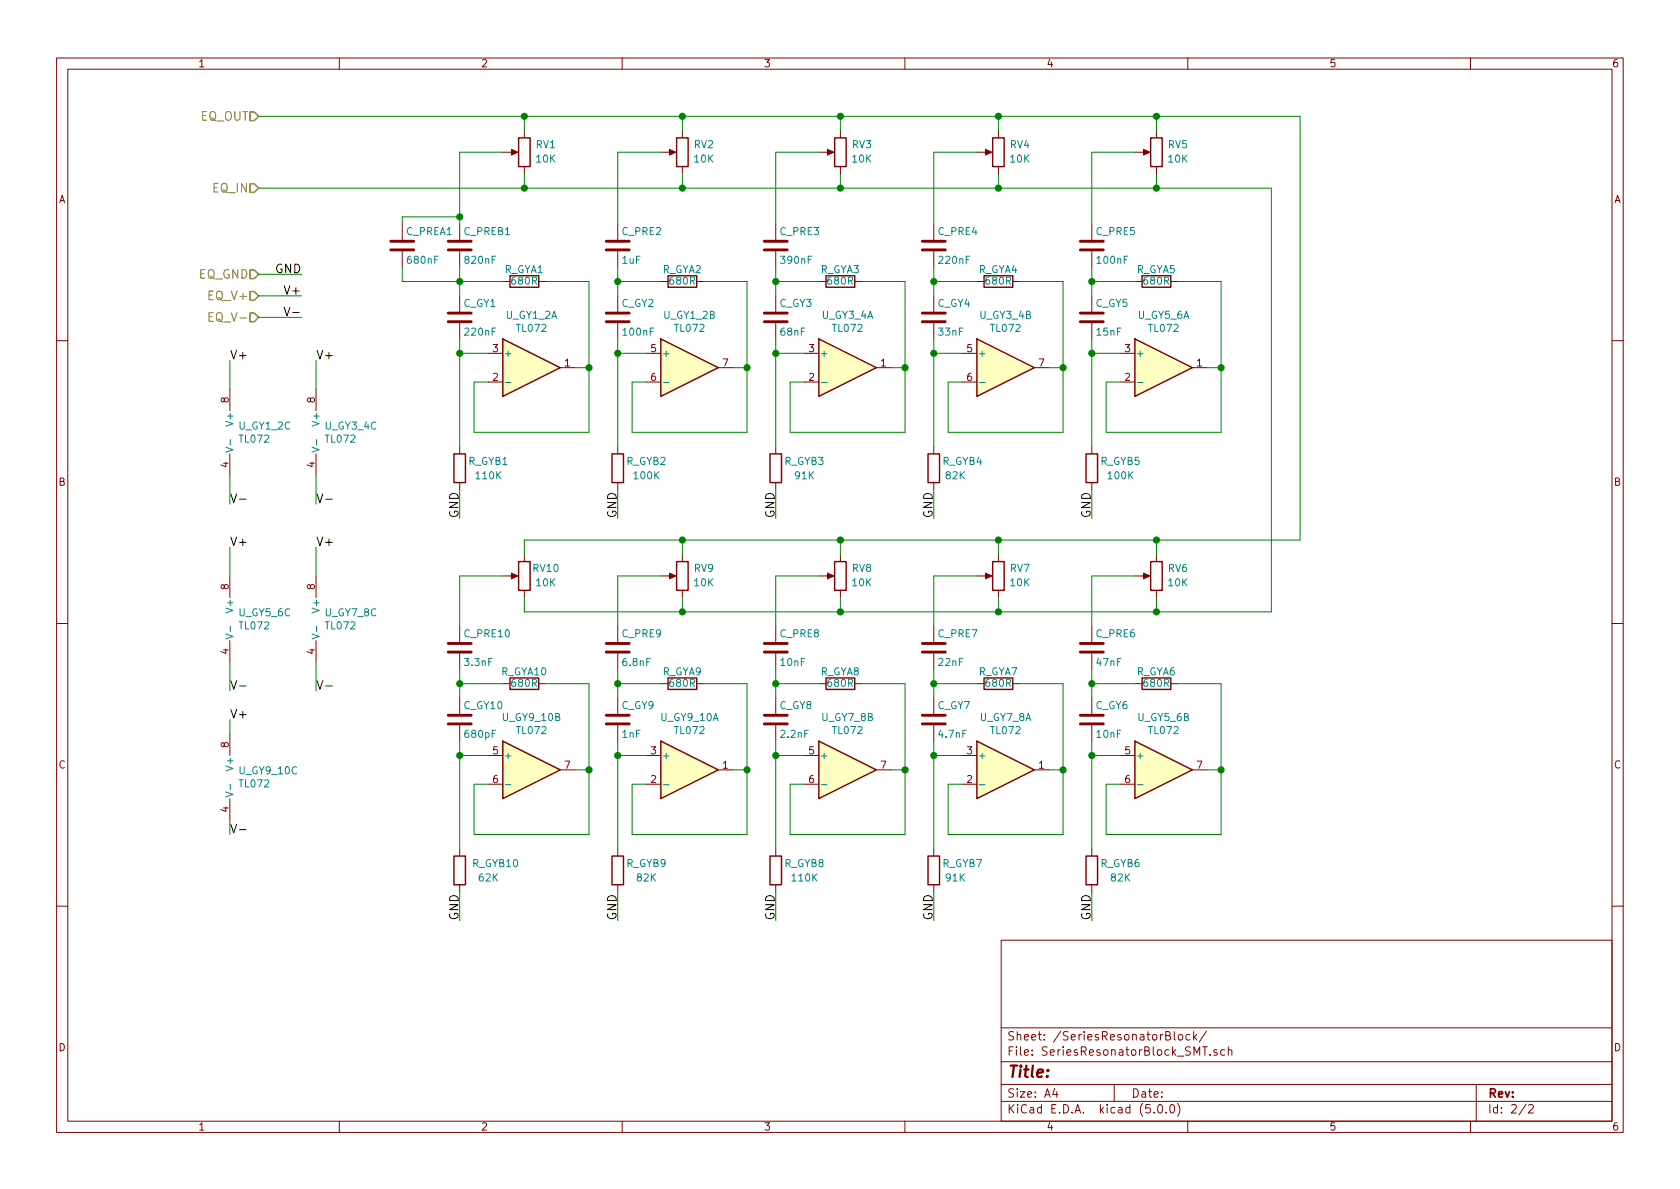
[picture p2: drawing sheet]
<svg xmlns="http://www.w3.org/2000/svg" width="297mm" height="210mm" viewBox="0 0 297 210" stroke-linecap="round" stroke-linejoin="round" font-family="sans-serif">
<g fill="none" stroke="#840000" stroke-width=".18">
<path d="M10 10.3h277v189.9h-277zM12 12.2h273v186.1h-273zM60 10.3v1.9M110 10.3v1.9M160 10.3v1.9M210 10.3v1.9M260 10.3v1.9M71.1 39.6v2.8M81.3 39.6v2.8M88.9 26.9h2.3M92.7 23.1v1.3M92.7 29.5v1.2"/>
<path d="M109.2 39.6v2.8M116.8 26.9h2.3M120.6 23.1v1.3M120.6 29.5v1.2M137.2 39.6v2.8M144.8 26.9h2.3M148.6 23.1v1.3M148.6 29.5v1.2M165.1 39.6v2.8M172.7 26.9h2.3M176.5 23.1v1.3M176.5 29.5v1.2"/>
<path d="M193 39.6v2.8M200.7 26.9h2.2M204.5 23.1v1.3M204.5 29.5v1.2M71.1 44.4v2.8M81.3 44.4v2.8M81.3 52.3v2.8M81.3 57.1v2.8M88.9 49.8h1.3M95.2 49.8h1.3M109.2 44.4v2.8M109.2 52.3v2.8"/>
<path d="M109.2 57.1v2.8M116.8 49.8h1.3M123.2 49.8h1.3M137.2 44.4v2.8M137.2 52.3v2.8M137.2 57.1v2.8M144.8 49.8h1.2M151.1 49.8h1.3M165.1 44.4v2.8M165.1 52.3v2.8M165.1 57.1v2.8M172.7 49.8h1.3"/>
<path d="M179.1 49.8h1.2M193 44.4v2.8M193 52.3v2.8M193 57.1v2.8M200.7 49.8h1.2M207 49.8h1.3M10 60.2h2M40.6 68.8v3.8M55.9 68.8v3.8M81.3 79v1.3M86.4 67.6h2.5M86.4 62.5h2.5"/>
<path d="M99.1 65h2.5M109.2 79v1.3M114.3 67.6h2.5M114.3 62.5h2.5M127 65h2.5M137.2 79v1.3M142.2 67.6h2.6M142.2 62.5h2.6M154.9 65h2.6M165.1 79v1.3M170.2 67.6h2.5M170.2 62.5h2.5"/>
<path d="M182.9 65h2.5M193 79v1.3M198.1 67.6h2.6M198.1 62.5h2.6M210.8 65h2.6M285 60.2h2M40.6 80.3v3.8M55.9 80.3v3.8M81.3 85.3v1.3M92.7 98v1.3M109.2 85.3v1.3M120.6 98v1.3"/>
<path d="M137.2 85.3v1.3M148.6 98v1.3M165.1 85.3v1.3M176.5 98v1.3M193 85.3v1.3M204.5 98v1.3M10 110.3h2M40.6 101.8v3.9M40.6 113.3v3.8M55.9 101.8v3.9M55.9 113.3v3.8M81.3 110.7v2.8"/>
<path d="M81.3 115.6v2.8M88.9 101.8h2.3M92.7 104.4v1.3M109.2 110.7v2.8M109.2 115.6v2.8M116.8 101.8h2.3M120.6 104.4v1.3M137.2 110.7v2.8M137.2 115.6v2.8M144.8 101.8h2.3M148.6 104.4v1.3M165.1 110.7v2.8"/>
<path d="M165.1 115.6v2.8M172.7 101.8h2.3M176.5 104.4v1.3M193 110.7v2.8M193 115.6v2.8M200.7 101.8h2.2M204.5 104.4v1.3M285 110.3h2M40.6 129.8v3.8M81.3 123.4v2.8M81.3 128.3v2.8M86.4 133.6h2.5"/>
<path d="M86.4 138.7h2.5M88.9 120.9h1.3M95.2 120.9h1.3M99.1 136.1h2.5M109.2 123.4v2.8M109.2 128.3v2.8M114.3 133.6h2.5M114.3 138.7h2.5M116.8 120.9h1.3M123.2 120.9h1.3M127 136.1h2.5M137.2 123.4v2.8"/>
<path d="M137.2 128.3v2.8M142.2 133.6h2.6M142.2 138.7h2.6M144.8 120.9h1.2M151.1 120.9h1.3M154.9 136.1h2.6M165.1 123.4v2.8M165.1 128.3v2.8M170.2 133.6h2.5M170.2 138.7h2.5M172.7 120.9h1.3M179.1 120.9h1.2"/>
<path d="M182.9 136.1h2.5M193 123.4v2.8M193 128.3v2.8M198.1 133.6h2.6M198.1 138.7h2.6M200.7 120.9h1.2M207 120.9h1.3M210.8 136.1h2.6M40.6 141.2v3.8M81.3 150.1v1.3M81.3 156.5v1.2M109.2 150.1v1.3"/>
<path d="M109.2 156.5v1.2M137.2 150.1v1.3M137.2 156.5v1.2M165.1 150.1v1.3M165.1 156.5v1.2M193 150.1v1.3M193 156.5v1.2M10 160.2h2M177 166.3h108v32h-108zM285 160.2h2M60 198.3v1.9M110 198.3v1.9"/>
<path d="M160 198.3v1.9M177 194.8h108M177 191.8h108M177 187.8h108M177 181.8h108M186.5 192.5l-.4 1h1M186.8 193v1M197 191.8v3M204 196.7v.1M204.8 195.5l.4-.2a.94 .94 0 0 1 0 1.5 .79 .79 0 0 1-.4-1.3zM206.2 196.7v.1M207 195.4l.3-.1a.94 .94 0 0 1 0 1.5 .82 .82 0 0 1-.3-1.4z"/>
<path d="M207.6 182.4v1.3l.2 .2M208.2 195.1a1.71 1.71 0 0 1 0 2.3M208.4 183.1l.2-.2 .4 .2v.7l-.2 .1-.4-.1zM210 198.3v1.9M210.4 183l-.4-.1-.3 .3 .1 .6 .2 .1 .4-.1M211 182.4v1.5M211.2 183.4l.4 .5M211.6 182.9l-.6 .6M212.6 185.1h.9M213.3 182.3l-1.3 2M214 186.5v.1M215.2 185.7l-.4-.1-.2 .2 .1 .2 .5 .2v.3h-.6"/>
<path d="M216.5 185.7l-.4-.1-.3 .3 .2 .6h.5M217.2 185.7l.2-.1 .4 .1v.9M217.2 185.1v1.5M260 198.3v1.9M261 191.8v6.5M269.8 195.2l-1.2 2M270.3 195.5l.2-.2h.3l.3 .5-.9 1h.9"/>
</g>
<g fill="none" stroke="#008400" stroke-width=".18">
<path d="M45.7 20.6h184.2v74.9h-137.2v2.5M45.7 33.3h179.1v74.9h-132.1v-2.5M81.3 38.3h-10.2v1.3M88.9 26.9h-7.6v12.7M92.7 20.6v2.5M92.7 30.7v2.6M116.8 26.9h-7.6v12.7M120.6 20.6v2.5M120.6 30.7v2.6M144.8 26.9h-7.6v12.7M148.6 20.6v2.5M148.6 30.7v2.6"/>
<path d="M172.7 26.9h-7.6v12.7M176.5 20.6v2.5M176.5 30.7v2.6M200.7 26.9h-7.7v12.7M204.5 20.6v2.5M204.5 30.7v2.6M45.7 48.5h7.6M45.7 52.3h7.6M45.7 56.1h7.6M71.1 47.2v2.6h17.8M81.3 47.2v5.1M81.3 59.9v19.1"/>
<path d="M96.5 49.8h7.6v26.6h-20.3v-8.8h2.6M109.2 49.8h7.6M109.2 47.2v5.1M109.2 59.9v19.1M124.5 49.8h7.6v26.6h-20.3v-8.8h2.5M137.2 49.8h7.6M137.2 47.2v5.1M137.2 59.9v19.1M152.4 49.8h7.6v26.6h-20.3v-8.8h2.5M165.1 49.8h7.6M165.1 47.2v5.1M165.1 59.9v19.1"/>
<path d="M180.3 49.8h7.7v26.6h-20.4v-8.8h2.6M193 49.8h7.7M193 47.2v5.1M193 59.9v19.1M208.3 49.8h7.6v26.6h-20.3v-8.8h2.5M40.6 63.7v5.1M55.9 63.7v5.1M81.3 62.5h5.1M101.6 65h2.5M109.2 62.5h5.1M129.5 65h2.6M137.2 62.5h5"/>
<path d="M157.5 65h2.5M165.1 62.5h5.1M185.4 65h2.6M193 62.5h5.1M213.4 65h2.5M40.6 84.1v5M40.6 96.8v5M55.9 84.1v5M55.9 96.8v5M81.3 86.6v5.1M109.2 86.6v5.1M120.6 95.5v2.5"/>
<path d="M137.2 86.6v5.1M148.6 95.5v2.5M165.1 86.6v5.1M176.5 95.5v2.5M193 86.6v5.1M204.5 95.5v2.5M40.6 117.1v5.1M55.9 117.1v5.1M81.3 118.4v5M88.9 101.8h-7.6v8.9M109.2 118.4v5M116.8 101.8h-7.6v8.9"/>
<path d="M120.6 105.7v2.5M137.2 118.4v5M144.8 101.8h-7.6v8.9M148.6 105.7v2.5M165.1 118.4v5M172.7 101.8h-7.6v8.9M176.5 105.7v2.5M193 118.4v5M200.7 101.8h-7.7v8.9M204.5 105.7v2.5M40.6 127.2v2.6M81.3 131.1v19"/>
<path d="M81.3 120.9h7.6M81.3 133.6h5.1M96.5 120.9h7.6v26.7h-20.3v-8.9h2.6M101.6 136.1h2.5M109.2 131.1v19M109.2 120.9h7.6M109.2 133.6h5.1M124.5 120.9h7.6v26.7h-20.3v-8.9h2.5M129.5 136.1h2.6M137.2 131.1v19M137.2 120.9h7.6M137.2 133.6h5"/>
<path d="M152.4 120.9h7.6v26.7h-20.3v-8.9h2.5M157.5 136.1h2.5M165.1 131.1v19M165.1 120.9h7.6M165.1 133.6h5.1M180.3 120.9h7.7v26.7h-20.4v-8.9h2.6M185.4 136.1h2.6M193 131.1v19M193 120.9h7.7M193 133.6h5.1M208.3 120.9h7.6v26.7h-20.3v-8.9h2.5M213.4 136.1h2.5"/>
<path d="M40.6 145v2.6M81.3 157.7v5.1M109.2 157.7v5.1M137.2 157.7v5.1M165.1 157.7v5.1M193 157.7v5.1"/>
</g>
<path d="M50.2 54.3l.5 1.5 .6-1.5M51.8 55.3h1.1M40.8 87.3l.5 1.6 .5-1.6M42.3 88.3h1.2M56.1 87.3l.5 1.6 .5-1.6M57.6 88.3h1.2M40.8 120.4l.5 1.5 .5-1.5M42.3 121.3h1.2M56.1 120.4l.5 1.5 .5-1.5M57.6 121.3h1.2M40.8 145.8l.5 1.5 .5-1.5M42.3 146.7h1.2" fill="none" stroke="#000" stroke-width=".18"/>
<g fill="none" stroke="#840000" stroke-width=".51">
<path d="M69.1 44.2h4.1M69.1 42.7h4.1M79.2 56.9h4.1M79.2 55.4h4.1M79.2 44.2h4.1M79.2 42.7h4.1M107.2 56.9h4.1M107.2 55.4h4.1M107.2 44.2h4.1M107.2 42.7h4.1M135.1 56.9h4.1M135.1 55.4h4.1"/>
<path d="M135.1 44.2h4.1M135.1 42.7h4.1M163.1 56.9h4M163.1 55.4h4M163.1 44.2h4M163.1 42.7h4M191 56.9h4.1M191 55.4h4.1M191 44.2h4.1M191 42.7h4.1M79.2 115.3h4.1M79.2 113.8h4.1"/>
<path d="M107.2 115.3h4.1M107.2 113.8h4.1M135.1 115.3h4.1M135.1 113.8h4.1M163.1 115.3h4M163.1 113.8h4M191 115.3h4.1M191 113.8h4.1M79.2 128h4.1M79.2 126.5h4.1M107.2 128h4.1M107.2 126.5h4.1"/>
<path d="M135.1 128h4.1M135.1 126.5h4.1M163.1 128h4M163.1 126.5h4M191 128h4.1M191 126.5h4.1"/>
</g>
<g fill="none" stroke="#840000" stroke-width=".25">
<path d="M91.7 24.4h2v5.1h-2zM119.6 24.4h2.1v5.1h-2.1zM147.6 24.4h2v5.1h-2zM175.5 24.4h2v5.1h-2zM203.5 24.4h2v5.1h-2zM88.9 59.9l10.2 5.1-10.2 5.1zM90.2 48.8h5v2h-5zM116.8 59.9l10.2 5.1-10.2 5.1zM118.1 48.8h5.1v2h-5.1zM144.8 59.9l10.1 5.1-10.1 5.1zM146 48.8h5.1v2h-5.1zM172.7 59.9l10.2 5.1-10.2 5.1z"/>
<path d="M174 48.8h5.1v2h-5.1zM200.7 59.9l10.1 5.1-10.1 5.1zM201.9 48.8h5.1v2h-5.1zM80.3 80.3h2v5h-2zM91.7 99.3h2v5.1h-2zM108.2 80.3h2v5h-2zM119.6 99.3h2.1v5.1h-2.1zM136.1 80.3h2.1v5h-2.1zM147.6 99.3h2v5.1h-2zM164.1 80.3h2v5h-2zM175.5 99.3h2v5.1h-2zM192 80.3h2.1v5h-2.1z"/>
<path d="M203.5 99.3h2v5.1h-2zM90.2 119.9h5v2h-5zM118.1 119.9h5.1v2h-5.1zM146 119.9h5.1v2h-5.1zM174 119.9h5.1v2h-5.1zM201.9 119.9h5.1v2h-5.1zM88.9 131.1l10.2 5-10.2 5.1zM116.8 131.1l10.2 5-10.2 5.1zM144.8 131.1l10.1 5-10.1 5.1zM172.7 131.1l10.2 5-10.2 5.1zM200.7 131.1l10.1 5-10.1 5.1zM80.3 151.4h2v5.1h-2z"/>
<path d="M108.2 151.4h2v5.1h-2zM136.1 151.4h2.1v5.1h-2.1zM164.1 151.4h2v5.1h-2zM192 151.4h2.1v5.1h-2.1z"/>
</g>
<g fill="#008400" stroke="#008400" stroke-width=".25">
<circle cx="81.3" cy="49.8" r=".51"/>
<circle cx="81.3" cy="62.5" r=".51"/>
<circle cx="104.1" cy="65" r=".51"/>
<circle cx="109.2" cy="49.8" r=".51"/>
<circle cx="109.2" cy="62.5" r=".51"/>
<circle cx="132.1" cy="65" r=".51"/>
<circle cx="137.2" cy="49.8" r=".51"/>
<circle cx="137.2" cy="62.5" r=".51"/>
<circle cx="160" cy="65" r=".51"/>
<circle cx="165.1" cy="49.8" r=".51"/>
<circle cx="165.1" cy="62.5" r=".51"/>
<circle cx="188" cy="65" r=".51"/>
<circle cx="193" cy="49.8" r=".51"/>
<circle cx="193" cy="62.5" r=".51"/>
<circle cx="215.9" cy="65" r=".51"/>
<circle cx="81.3" cy="120.9" r=".51"/>
<circle cx="81.3" cy="133.6" r=".51"/>
<circle cx="104.1" cy="136.1" r=".51"/>
<circle cx="109.2" cy="120.9" r=".51"/>
<circle cx="109.2" cy="133.6" r=".51"/>
<circle cx="132.1" cy="136.1" r=".51"/>
<circle cx="137.2" cy="120.9" r=".51"/>
<circle cx="137.2" cy="133.6" r=".51"/>
<circle cx="160" cy="136.1" r=".51"/>
<circle cx="165.1" cy="120.9" r=".51"/>
<circle cx="165.1" cy="133.6" r=".51"/>
<circle cx="188" cy="136.1" r=".51"/>
<circle cx="193" cy="120.9" r=".51"/>
<circle cx="193" cy="133.6" r=".51"/>
<circle cx="215.9" cy="136.1" r=".51"/>
<circle cx="176.5" cy="20.6" r=".51"/>
<circle cx="176.5" cy="33.3" r=".51"/>
<circle cx="148.6" cy="33.3" r=".51"/>
<circle cx="148.6" cy="20.6" r=".51"/>
<circle cx="120.7" cy="33.3" r=".51"/>
<circle cx="120.7" cy="20.6" r=".51"/>
<circle cx="92.7" cy="20.6" r=".51"/>
<circle cx="92.7" cy="33.3" r=".51"/>
<circle cx="204.5" cy="20.6" r=".51"/>
<circle cx="204.5" cy="33.3" r=".51"/>
<circle cx="204.5" cy="95.5" r=".51"/>
<circle cx="204.5" cy="108.2" r=".51"/>
<circle cx="176.5" cy="108.2" r=".51"/>
<circle cx="176.5" cy="95.5" r=".51"/>
<circle cx="148.6" cy="95.5" r=".51"/>
<circle cx="148.6" cy="108.2" r=".51"/>
<circle cx="120.7" cy="95.5" r=".51"/>
<circle cx="120.7" cy="108.2" r=".51"/>
<circle cx="81.3" cy="38.3" r=".51"/>
</g>
<g fill="#840000" stroke="#840000" stroke-width=".18">
<path d="M90.4 26.4l1.2 .5-1.2 .5z"/>
<path d="M118.4 26.4l1.1 .5-1.1 .5z"/>
<path d="M146.3 26.4l1.1 .5-1.1 .5z"/>
<path d="M174.2 26.4l1.2 .5-1.2 .5z"/>
<path d="M202.2 26.4l1.1 .5-1.1 .5z"/>
<path d="M90.4 101.3l1.2 .5-1.2 .6z"/>
<path d="M118.4 101.3l1.1 .5-1.1 .6z"/>
<path d="M146.3 101.3l1.1 .5-1.1 .6z"/>
<path d="M174.2 101.3l1.2 .5-1.2 .6z"/>
<path d="M202.2 101.3l1.1 .5-1.1 .6z"/>
</g>
<path d="M44.2 19.8h.8l.7 .8-.7 .7h-.8zM44.2 32.5h.8l.7 .8-.7 .7h-.8zM44.2 47.7h.8l.7 .8-.7 .8h-.8zM44.2 51.6h.8l.7 .7-.7 .8h-.8zM44.2 55.4h.8l.7 .7-.7 .8h-.8z" fill="none" stroke="#848400" stroke-width=".25"/>
<path d="M37 56h.5M37.7 55.3h-.7v1.5h.7" fill="none" stroke="#848400" stroke-width=".18"/>
<g fill="#ffffc2" stroke="#ffffc2" stroke-width=".18">
<path d="M88.9 59.9l10.2 5.1-10.2 5.1z"/>
<path d="M116.8 59.9l10.2 5.1-10.2 5.1z"/>
<path d="M144.8 59.9l10.1 5.1-10.1 5.1z"/>
<path d="M172.7 59.9l10.2 5.1-10.2 5.1z"/>
<path d="M200.7 59.9l10.1 5.1-10.1 5.1z"/>
<path d="M200.7 131.1l10.1 5-10.1 5.1z"/>
<path d="M172.7 131.1l10.2 5-10.2 5.1z"/>
<path d="M144.8 131.1l10.1 5-10.1 5.1z"/>
<path d="M116.8 131.1l10.2 5-10.2 5.1z"/>
<path d="M88.9 131.1l10.2 5-10.2 5.1z"/>
</g>
<g fill="none" stroke="#008484" stroke-width=".18">
<path d="M39.9 79.1l1.3 .4-1.3 .5M40.7 77.7v1M55.2 79.1l1.2 .4-1.2 .5M56 77.7v1M89.4 67.6h.9M117.3 67.6h1M145.2 67.6h1M173.2 67.6h1M201.1 67.6h1M39.9 112.1l1.3 .4-1.3 .5M40.7 110.7v1M55.2 112.1l1.2 .4-1.2 .5"/>
<path d="M56 110.7v1M40.7 138.7v.9M89.4 138.8h.9M117.3 138.8h1M145.2 138.8h1M173.2 138.8h1M201.1 138.8h1M39.9 140l1.3 .5-1.3 .4"/>
</g>
<text font-size="2.8" fill="#840000" x="178" y="190.5">Title:</text>
<g font-size="2.1" fill="#848400">
<text x="35.3" y="21.3">EQ_OUT</text>
<text x="37.6" y="34">EQ_IN</text>
<text x="35" y="49.3">EQ_GND</text>
<text x="37.1" y="53.1">EQ_V+</text>
<text x="37.6" y="56.9">EQ_V-</text>
</g>
<g font-size="2.1">
<text x="48.6" y="48.3">GND</text>
<text x="50.7" y="52.1">V+</text>
<text x="40.6" y="63.5">V+</text>
<text x="55.9" y="63.5">V+</text>
<text x="81.1" y="91.7" transform="rotate(-90 81.1 91.7)">GND</text>
<text x="109" y="91.7" transform="rotate(-90 109 91.7)">GND</text>
<text x="137" y="91.7" transform="rotate(-90 137 91.7)">GND</text>
<text x="164.9" y="91.7" transform="rotate(-90 164.9 91.7)">GND</text>
<text x="192.8" y="91.7" transform="rotate(-90 192.8 91.7)">GND</text>
<text x="40.6" y="96.6">V+</text>
<text x="55.9" y="96.6">V+</text>
<text x="40.6" y="127">V+</text>
<text x="81.1" y="162.8" transform="rotate(-90 81.1 162.8)">GND</text>
<text x="109" y="162.8" transform="rotate(-90 109 162.8)">GND</text>
<text x="137" y="162.8" transform="rotate(-90 137 162.8)">GND</text>
<text x="164.9" y="162.8" transform="rotate(-90 164.9 162.8)">GND</text>
<text x="192.8" y="162.8" transform="rotate(-90 192.8 162.8)">GND</text>
</g>
<g font-size="2.1" fill="#840000">
<text x="178" y="184">Sheet: /SeriesResonatorBlock/</text>
<text x="178" y="186.7">File: SeriesResonatorBlock_SMT.sch</text>
<text x="178" y="196.9">KiCad E.D.A. kicad (5.0.0)</text>
<text x="178" y="194.1">Size: A4</text>
<text x="200" y="194.1">Date:</text>
<text x="263" y="194.1">Rev:</text>
<text x="263" y="196.9">Id: 2/2</text>
</g>
<g font-size="1.8" fill="#840000">
<text x="35" y="11.9">1</text>
<text x="85" y="11.9">2</text>
<text x="135" y="11.9">3</text>
<text x="185" y="11.9">4</text>
<text x="235" y="11.9">5</text>
<text x="285" y="11.9">6</text>
<text x="10.4" y="35.9">A</text>
<text x="285.4" y="35.9">A</text>
<text x="87.1" y="62.3">3</text>
<text x="99.8" y="64.8">1</text>
<text x="115.1" y="62.3">5</text>
<text x="127.8" y="64.8">7</text>
<text x="143" y="62.3">3</text>
<text x="155.7" y="64.8">1</text>
<text x="171" y="62.3">5</text>
<text x="183.7" y="64.8">7</text>
<text x="198.9" y="62.3">3</text>
<text x="211.6" y="64.8">1</text>
<text x="40.4" y="71.2" transform="rotate(-90 40.4 71.2)">8</text>
<text x="55.7" y="71.2" transform="rotate(-90 55.7 71.2)">8</text>
<text x="87.1" y="67.4">2</text>
<text x="115.1" y="67.4">6</text>
<text x="143" y="67.4">2</text>
<text x="171" y="67.4">6</text>
<text x="198.9" y="67.4">2</text>
<text x="40.4" y="82.6" transform="rotate(-90 40.4 82.6)">4</text>
<text x="55.7" y="82.6" transform="rotate(-90 55.7 82.6)">4</text>
<text x="10.4" y="85.9">B</text>
<text x="285.4" y="85.9">B</text>
<text x="40.4" y="104.2" transform="rotate(-90 40.4 104.2)">8</text>
<text x="55.7" y="104.2" transform="rotate(-90 55.7 104.2)">8</text>
<text x="40.4" y="115.7" transform="rotate(-90 40.4 115.7)">4</text>
<text x="55.7" y="115.7" transform="rotate(-90 55.7 115.7)">4</text>
<text x="10.4" y="135.9">C</text>
<text x="40.4" y="132.2" transform="rotate(-90 40.4 132.2)">8</text>
<text x="87.1" y="133.4">5</text>
<text x="99.8" y="135.9">7</text>
<text x="115.1" y="133.4">3</text>
<text x="127.8" y="135.9">1</text>
<text x="143" y="133.4">5</text>
<text x="155.7" y="135.9">7</text>
<text x="171" y="133.4">3</text>
<text x="183.7" y="135.9">1</text>
<text x="198.9" y="133.4">5</text>
<text x="211.6" y="135.9">7</text>
<text x="285.4" y="135.9">C</text>
<text x="40.4" y="143.6" transform="rotate(-90 40.4 143.6)">4</text>
<text x="87.1" y="138.5">6</text>
<text x="115.1" y="138.5">2</text>
<text x="143" y="138.5">6</text>
<text x="171" y="138.5">2</text>
<text x="198.9" y="138.5">6</text>
<text x="10.4" y="185.9">D</text>
<text x="285.4" y="185.9">D</text>
<text x="35" y="199.9">1</text>
<text x="85" y="199.9">2</text>
<text x="135" y="199.9">3</text>
<text x="185" y="199.9">4</text>
<text x="235" y="199.9">5</text>
<text x="285" y="199.9">6</text>
</g>
<g font-size="1.8" fill="#008484">
<text x="94.8" y="26.2">RV1</text>
<text x="94.9" y="28.7">10K</text>
<text x="122.8" y="26.2">RV2</text>
<text x="122.8" y="28.7">10K</text>
<text x="150.7" y="26.2">RV3</text>
<text x="150.7" y="28.7">10K</text>
<text x="178.6" y="26.2">RV4</text>
<text x="178.7" y="28.7">10K</text>
<text x="206.6" y="26.2">RV5</text>
<text x="206.6" y="28.7">10K</text>
<text x="71.9" y="41.6">C_PREA1</text>
<text x="82.1" y="41.6">C_PREB1</text>
<text x="110" y="41.6">C_PRE2</text>
<text x="138" y="41.6">C_PRE3</text>
<text x="165.9" y="41.6">C_PRE4</text>
<text x="193.9" y="41.6">C_PRE5</text>
<text x="72.2" y="46.7">680nF</text>
<text x="82.3" y="46.7">820nF</text>
<text x="110.1" y="46.7">1uF</text>
<text x="138.2" y="46.7">390nF</text>
<text x="166.2" y="46.7">220nF</text>
<text x="194.1" y="46.7">100nF</text>
<text x="89.2" y="48.3">R_GYA1</text>
<text x="90.6" y="50.3">680R</text>
<text x="117.1" y="48.3">R_GYA2</text>
<text x="118.5" y="50.3">680R</text>
<text x="145" y="48.3">R_GYA3</text>
<text x="146.5" y="50.3">680R</text>
<text x="173" y="48.3">R_GYA4</text>
<text x="174.4" y="50.3">680R</text>
<text x="200.9" y="48.3">R_GYA5</text>
<text x="202.3" y="50.3">680R</text>
<text x="82" y="54.3">C_GY1</text>
<text x="82.3" y="59.4">220nF</text>
<text x="89.5" y="56.4">U_GY1_2A</text>
<text x="91.4" y="58.7">TL072</text>
<text x="109.9" y="54.3">C_GY2</text>
<text x="110.3" y="59.4">100nF</text>
<text x="117.4" y="56.4">U_GY1_2B</text>
<text x="119.4" y="58.7">TL072</text>
<text x="137.8" y="54.3">C_GY3</text>
<text x="138.1" y="59.4">68nF</text>
<text x="145.3" y="56.4">U_GY3_4A</text>
<text x="147.3" y="58.7">TL072</text>
<text x="165.8" y="54.3">C_GY4</text>
<text x="166" y="59.4">33nF</text>
<text x="173.3" y="56.4">U_GY3_4B</text>
<text x="175.3" y="58.7">TL072</text>
<text x="193.7" y="54.3">C_GY5</text>
<text x="194" y="59.4">15nF</text>
<text x="201.2" y="56.4">U_GY5_6A</text>
<text x="203.2" y="58.7">TL072</text>
<text x="89" y="63.1">+</text>
<text x="117" y="63.1">+</text>
<text x="144.9" y="63.1">+</text>
<text x="172.8" y="63.1">+</text>
<text x="200.8" y="63.1">+</text>
<text x="41.3" y="75" transform="rotate(-90 41.3 75)">V+</text>
<text x="42.3" y="76">U_GY1_2C</text>
<text x="56.5" y="75" transform="rotate(-90 56.5 75)">V+</text>
<text x="57.5" y="76">U_GY3_4C</text>
<text x="42.4" y="78.3">TL072</text>
<text x="57.7" y="78.3">TL072</text>
<text x="82.8" y="82.2">R_GYB1</text>
<text x="110.8" y="82.2">R_GYB2</text>
<text x="138.7" y="82.2">R_GYB3</text>
<text x="166.6" y="82.2">R_GYB4</text>
<text x="194.6" y="82.2">R_GYB5</text>
<text x="84.3" y="84.8">110K</text>
<text x="112.2" y="84.8">100K</text>
<text x="140.6" y="84.8">91K</text>
<text x="167.3" y="84.8">82K</text>
<text x="196" y="84.8">100K</text>
<text x="94.3" y="101.1">RV10</text>
<text x="122.8" y="101.1">RV9</text>
<text x="150.7" y="101.1">RV8</text>
<text x="178.6" y="101.1">RV7</text>
<text x="206.6" y="101.1">RV6</text>
<text x="41.3" y="108" transform="rotate(-90 41.3 108)">V+</text>
<text x="56.5" y="108" transform="rotate(-90 56.5 108)">V+</text>
<text x="94.9" y="103.7">10K</text>
<text x="122.8" y="103.7">10K</text>
<text x="150.7" y="103.7">10K</text>
<text x="178.7" y="103.7">10K</text>
<text x="206.6" y="103.7">10K</text>
<text x="42.3" y="109">U_GY5_6C</text>
<text x="42.4" y="111.3">TL072</text>
<text x="57.5" y="109">U_GY7_8C</text>
<text x="57.7" y="111.3">TL072</text>
<text x="82.2" y="112.7">C_PRE10</text>
<text x="110" y="112.7">C_PRE9</text>
<text x="138" y="112.7">C_PRE8</text>
<text x="165.9" y="112.7">C_PRE7</text>
<text x="193.9" y="112.7">C_PRE6</text>
<text x="82.3" y="117.8">3.3nF</text>
<text x="88.7" y="119.4">R_GYA10</text>
<text x="110.2" y="117.8">6.8nF</text>
<text x="117.1" y="119.4">R_GYA9</text>
<text x="138.1" y="117.8">10nF</text>
<text x="145" y="119.4">R_GYA8</text>
<text x="166" y="117.8">22nF</text>
<text x="173" y="119.4">R_GYA7</text>
<text x="194" y="117.8">47nF</text>
<text x="200.9" y="119.4">R_GYA6</text>
<text x="82.1" y="125.4">C_GY10</text>
<text x="90.6" y="121.5">680R</text>
<text x="109.9" y="125.4">C_GY9</text>
<text x="118.5" y="121.5">680R</text>
<text x="137.8" y="125.4">C_GY8</text>
<text x="146.5" y="121.5">680R</text>
<text x="165.8" y="125.4">C_GY7</text>
<text x="174.4" y="121.5">680R</text>
<text x="193.7" y="125.4">C_GY6</text>
<text x="202.3" y="121.5">680R</text>
<text x="82.3" y="130.5">680pF</text>
<text x="89" y="127.5">U_GY9_10B</text>
<text x="91.4" y="129.8">TL072</text>
<text x="110.1" y="130.5">1nF</text>
<text x="116.9" y="127.5">U_GY9_10A</text>
<text x="119.4" y="129.8">TL072</text>
<text x="138.2" y="130.5">2.2nF</text>
<text x="145.3" y="127.5">U_GY7_8B</text>
<text x="147.3" y="129.8">TL072</text>
<text x="166.1" y="130.5">4.7nF</text>
<text x="173.3" y="127.5">U_GY7_8A</text>
<text x="175.3" y="129.8">TL072</text>
<text x="194" y="130.5">10nF</text>
<text x="201.2" y="127.5">U_GY5_6B</text>
<text x="203.2" y="129.8">TL072</text>
<text x="41.3" y="135.9" transform="rotate(-90 41.3 135.9)">V+</text>
<text x="42.4" y="136.9">U_GY9_10C</text>
<text x="89" y="134.2">+</text>
<text x="117" y="134.2">+</text>
<text x="144.9" y="134.2">+</text>
<text x="172.8" y="134.2">+</text>
<text x="200.8" y="134.2">+</text>
<text x="42.4" y="139.2">TL072</text>
<text x="83.6" y="153.3">R_GYB10</text>
<text x="84.7" y="155.9">62K</text>
<text x="110.8" y="153.3">R_GYB9</text>
<text x="112.7" y="155.9">82K</text>
<text x="138.7" y="153.3">R_GYB8</text>
<text x="140.1" y="155.9">110K</text>
<text x="166.6" y="153.3">R_GYB7</text>
<text x="167.3" y="155.9">91K</text>
<text x="194.6" y="153.3">R_GYB6</text>
<text x="196.5" y="155.9">82K</text>
</g>
</svg>
